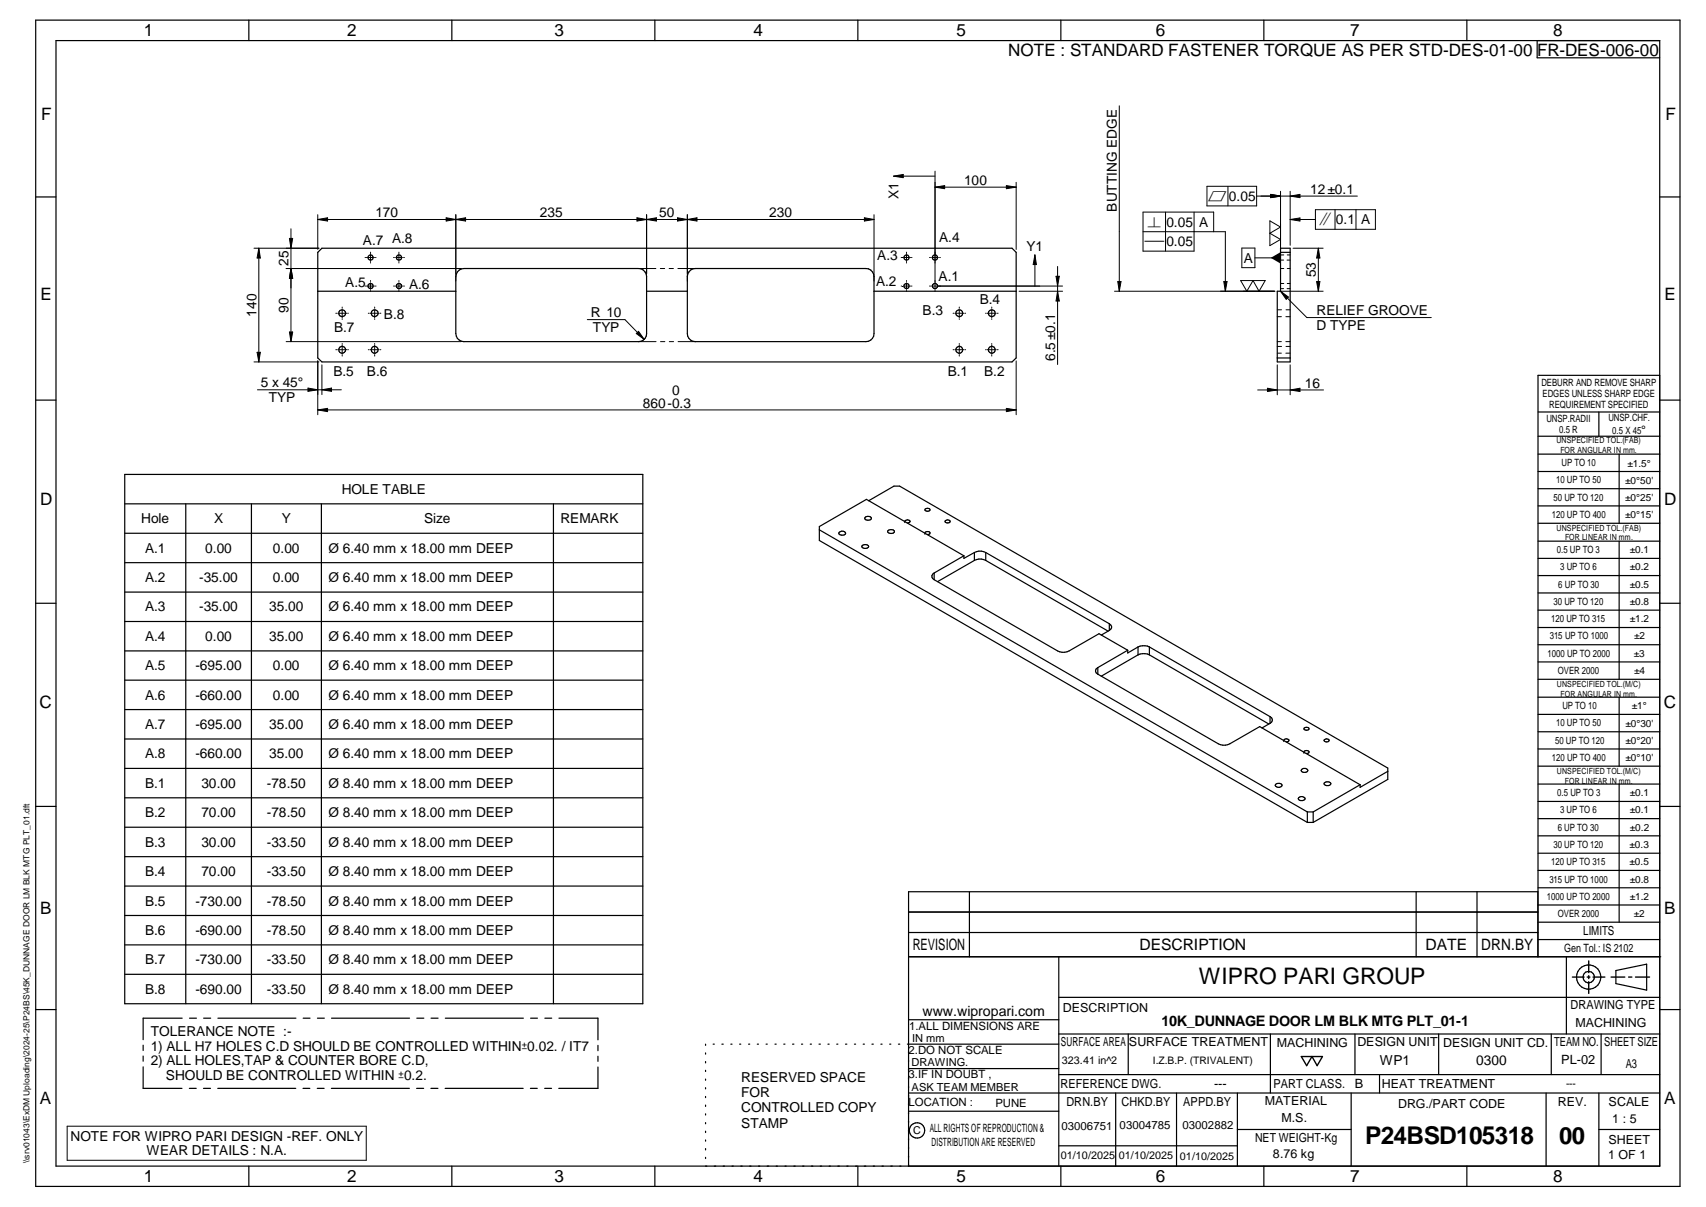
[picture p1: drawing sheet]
<svg xmlns="http://www.w3.org/2000/svg" width="420mm" height="297mm" viewBox="0 0 420 297" stroke-linecap="round" stroke-linejoin="round" font-family="sans-serif">
<g fill="none" stroke="#000" stroke-width=".3">
<path d="M8.8 5h405v287h-405zM13.8 10h395v277h-395zM61.3 5v5M111.3 5v5M161.3 5v5M211.3 5v5M261.3 5v5M311.3 5v5M361.3 5v5M378.6 10v4.2h30.2M8.8 48.5h5M408.8 48.5h5"/>
<path d="M78.3 62.1l1-1h169.9l1.1 1v26l-1.1 1h-169.9l-1-1zM78.3 71.7h34M112.6 66.9l1.1-.7 .5-.1h43.1a1.97 1.97 0 0 1 1.9 2v14a1.97 1.97 0 0 1-1.9 2h-43.1a2.03 2.03 0 0 1-1.9-2v-14zM159.2 71.7h10.1M170.1 66.5l1.2-.4h42a1.97 1.97 0 0 1 2 2v14a1.97 1.97 0 0 1-2 2h-42a1.97 1.97 0 0 1-2-2v-14l.1-.6zM215.3 71.7h35M315.4 62.1h2.3M315.4 61.1h2.3v28h-3.1v-17.4h.8zM8.8 98.5h5M314.6 88.1h3.1M408.8 92.4h-30v143.1M408.8 98.5h5"/>
<path d="M30.7 116.8h127.6v130.2h-127.6zM378.8 101.4h30M378.8 107.4h30M378.8 111.8h30M378.8 116h30M393.8 101.4v6M398.8 111.8v17M30.7 124h127.6M30.7 131.2h127.6M30.7 138.5h127.6M45.8 124v123M61.9 124v123"/>
<path d="M79.2 124v123M136.3 124v123M201.8 130.4l120.2 69.4M206.7 131a.98 .98 0 0 1 1.6 .2 .98 .98 0 0 1-1.7 0zM212.3 134.3l.6-.3a.67 .67 0 0 1 1 .7l-.6 .3a.67 .67 0 0 1-1-.7zM213.1 127.3l.5-.2a.78 .78 0 0 1 1 .5 .95 .95 0 0 1-1.6 0zM213.9 123.2l6.3-3.6h1.4l120.2 69.4v2.8l-18.4 10.6M218.7 130.6l.6-.3a.78 .78 0 0 1 1 .5 .98 .98 0 0 1-1.7 0zM222.8 128.3a.74 .74 0 0 1 .7-.4 .74 .74 0 0 1 .6 .5l-.7 .3M222.8 128.4h.1M227.8 131.2a.72 .72 0 0 1 1.3 0l-.4 .3h-.3M227.8 131.2h.1"/>
<path d="M227.9 125.3l.2-.2a.66 .66 0 0 1 1 .4 .76 .76 0 0 1-1.3 0zM232.8 128.1a.76 .76 0 0 1 1.2 .2 .72 .72 0 0 1-1.3 0zM237.4 136.8l-7.3 4.2M237.4 136.8l-24-13.9-11.6 6.7v3.4l120.2 69.4M240 136l-2.6 1.4v-.6M240 137.9l-9.1 5.2M240 136v1.9M240 137.9a2.94 2.94 0 0 1 2.8 0M242.8 136v1.9M242.8 136a2.94 2.94 0 0 0-2.8 0M242.8 137.9l30.1 17.4M242.8 136l30.4 17.5"/>
<path d="M378.8 120.3h30M378.8 124.5h30M378.8 128.8h30M378.8 133.2h30M378.8 137.4h30M398.8 133.2v34M8.8 148.5h5M30.7 145.7h127.6M30.7 153h127.6M230.1 141a.88 .88 0 0 0-.6 .8 .88 .88 0 0 0 .6 .9M230.1 141v1.7M230.1 142.7l30.4 17.5a3 3 0 0 0 2.8 0l7.4-4.2 7 4"/>
<path d="M273.2 153.5v1.7M273.2 153.5a.88 .88 0 0 1 .6 .8 .88 .88 0 0 1-.6 .9M273.2 155.2l-2 1.1M280.3 159.2l-2.6 1.5v-.7M280.3 159.2v2M283.1 159.2l29.7 17.2M283.1 159.2a3.3 3.3 0 0 0-2.8 0M283.1 159.2v2M378.8 141.6h30M378.8 145.9h30M378.8 150.2h30M378.8 154.4h30"/>
<path d="M378.8 158.7h30M408.8 148.5h5M30.7 160.2h127.6M30.7 167.4h127.6M30.7 174.6h127.6M270.4 164.3a.85 .85 0 0 0-.6 .8 .85 .85 0 0 0 .6 .8M270.4 164.3v1.6M270.4 165.9l29.6 17.1a3 3 0 0 0 2.9 0l7.3-4.2 24.8 14.3M277.7 160l-7.3 4.3M280.3 161.2l-9.1 5.2M280.3 161.2a3.3 3.3 0 0 1 2.8 0M283.1 161.2l29.4 17"/>
<path d="M312.8 178l-2 1.2M312.8 176.4v1.6M312.8 176.4a.88 .88 0 0 1 .6 .8 .88 .88 0 0 1-.6 .8M321.2 179.2l.3-.2a.66 .66 0 0 1 .9 .4 .76 .76 0 0 1-1.3 0zM378.8 162.9h30M378.8 167.2h30M378.8 171.6h30M378.8 175.8h30M398.8 171.6v17M8.8 198.5h5M30.7 189.1h127.6M30.7 181.9h127.6"/>
<path d="M30.7 196.3h127.6M314.1 193l.6-.2a.78 .78 0 0 1 1.1 .5 .94 .94 0 0 1-.9 .5 .94 .94 0 0 1-.8-.5zM316.2 182.2a.7 .7 0 0 1 .6-.4 .7 .7 0 0 1 .6 .4l-.6 .4M316.2 182.2h.1M319.8 196.3a1 1 0 0 1 1.6 .3 .99 .99 0 0 1-1.7 0zM320.5 189.4a.95 .95 0 0 1 1.6 .2 .94 .94 0 0 1-1.6 0zM321.1 185.1h.1M321.1 185.1a.72 .72 0 0 1 1.3 0l-.1 .2-.6 .1M322 199.8h1.4M322 199.8v2.6M323.4 199.8v2.6M326.2 182a.76 .76 0 0 1 1.2 .2 .62 .62 0 0 1-.7 .4 .62 .62 0 0 1-.5-.6z"/>
<path d="M326.2 192.7l.6-.3a.67 .67 0 0 1 .9 .7l-.6 .2a.67 .67 0 0 1-.9-.6zM335 193.1l-11.6 6.7M341.8 189.8l-6.8 4v-.7M378.8 180.1h30M378.8 184.3h30M378.8 188.6h30M378.8 193h30M378.8 197.2h30M398.8 193v33.9M408.8 198.5h5M30.7 203.6h127.6M30.7 210.8h127.6"/>
<path d="M30.7 218.1h127.6M238.7 219.5v16M322 202.4h1.4M348.8 219.5v16M363.8 219.5v16M378.8 201.5h30M378.8 205.7h30M378.8 210h30M378.8 214.2h30M378.8 218.5h30M30.7 225.3h127.6M30.7 232.5h127.6"/>
<path d="M30.7 239.8h127.6M223.8 235.5h185.2M223.8 229.5h154.9M223.8 224.5h154.9M260.8 235.5v51.5M378.7 235.5v-16h-154.9v67.5M378.8 222.7h30M378.8 226.9h30M378.8 231.2h30M385.8 235.5v19M398 238.8l7.5-1.5v6.4l-7.5-1.6zM8.8 248.5h5"/>
<path d="M35.3 257.2v1.3M35.3 259.9v1.3M44.9 250.6h-9.6v5.3M46.7 250.6h1.7M50.2 250.6h1.7M53.7 250.6h19.2M74.7 250.6h1.7M78.2 250.6h1.7M81.6 250.6h19.3M102.6 250.6h1.8M106.2 250.6h1.7M109.7 250.6h19.2"/>
<path d="M130.7 250.6h1.7M134.2 250.6h1.7M137.7 250.6h9.6v5.3M147.3 257.3v1.3M147.3 259.9v1.3M173.8 257v.3M173.8 259.1v.3M175.6 257h.3M177.8 257h.3M180 257h.3M182.1 257h.3M184.4 257h.2"/>
<path d="M186.5 257h.3M188.7 257h.3M190.9 257h.3M193 257h.3M195.2 257h.3M197.4 257h.3M199.5 257h.3M201.7 257h.3M203.9 257h.3M206.1 257h.3M208.2 257h.4M210.4 257h.3"/>
<path d="M212.6 257h.3M214.7 257h.4M216.9 257h.3M219.1 257h.3M221.3 257h.3M223.8 251h37M260.8 257h-37.3M260.8 245.4h148M260.8 254.5h148M277.9 254.5v10M312.9 254.5v14.5M333.7 254.5v10"/>
<path d="M354.3 254.5v10M382 254.5v10M394.3 254.5v10M408.8 248.5h5M35.3 262.6v5.2h9.5M46.6 267.8h1.7M50.1 267.8h1.7M53.6 267.8h19.2M74.6 267.8h1.7M78.1 267.8h1.7M81.6 267.8h19.2M102.6 267.8h1.7"/>
<path d="M106.1 267.8h1.8M109.6 267.8h19.3M130.6 267.8h1.7M134.1 267.8h1.7M147.3 262.6v5.2h-9.7M173.8 261.2v.4M173.8 263.4v.3M173.8 265.6v.3M173.8 267.7v.3M173.8 269.8v.3M173.8 271.9v.4M173.8 274.1v.3"/>
<path d="M173.8 276.3v.3M173.8 278.4v.3M223.8 269h185M223.8 263h37M223.8 273.5h37M260.8 264.5h148M274.8 269v18M289.8 269v18M304.7 269v18M304.7 278h28.1M332.8 269v18M339.8 264.5v4.5"/>
<path d="M380.8 269v18M393.8 269v18M393.8 278h15M61.3 287v5M111.3 287v5M161.3 287v5M173.8 280.5v.3M173.8 282.7v.3M173.8 284.8v.3M211.3 287v5M260.8 282h43.9M261.3 287v5"/>
<path d="M311.3 287v5M361.3 287v5"/>
<circle cx="84.3" cy="77.1" r=".85"/>
<circle cx="91.3" cy="70.4" r=".63"/>
<circle cx="91.3" cy="63.4" r=".63"/>
<circle cx="92.3" cy="77.1" r=".85"/>
<circle cx="98.3" cy="63.4" r=".64"/>
<circle cx="98.3" cy="70.4" r=".64"/>
<circle cx="223.3" cy="63.4" r=".63"/>
<circle cx="223.3" cy="70.4" r=".63"/>
<circle cx="230.3" cy="63.4" r=".64"/>
<circle cx="230.3" cy="70.4" r=".64"/>
<circle cx="236.3" cy="77.1" r=".84"/>
<circle cx="244.3" cy="77.1" r=".84"/>
<circle cx="84.3" cy="86.1" r=".85"/>
<circle cx="92.3" cy="86.1" r=".85"/>
<circle cx="236.3" cy="86.1" r=".84"/>
<circle cx="244.3" cy="86.1" r=".84"/>
<circle cx="391.3" cy="240.5" r="2.99"/>
<circle cx="391.3" cy="240.5" r="1.41"/>
<circle cx="225.9" cy="278.2" r="1.89"/>
</g>
<g fill="none" stroke="#000" stroke-width=".25">
<path d="M275.7 26v45.7M71.3 58.7h.8l-.4 2.4zM71.7 56.3v27.8M78.3 52.8v8.6M78.3 54l2.4-.4v.8zM78.3 54h137M109.9 53.6l2.4 .4-2.4 .4zM112.3 52.8v16.4M112.3 54l2.4-.4v.8zM156.9 53.6l2.3 .4-2.3 .4zM159.2 52.8v14.6M159.2 54l2.5-.4v.8z"/>
<path d="M166.9 53.6l2.4 .4-2.4 .4zM169.3 52.8v16.4M169.3 54l2.4-.4v.8zM212.9 53.6l2.4 .4-2.4 .4zM215.3 52.8v16.4M220.1 43.3h10.2M220.1 43.3l2.4-.4v.8zM230.3 42.1v29M230.3 46.1l2.4-.4v.7zM230.3 46.1h20M247.9 45.7l2.4 .4-2.4 .3zM250.3 44.9v16.5"/>
<path d="M281.5 57h20.3v14.7M287.1 52.2v9.6M294.1 52.2v9.6h-12.6v-9.6h17.4v4.8M297.3 45.8h12.2v4.9h-12.2zM302.4 45.8v4.9M309.5 48.3h24.8M312.7 54.4l2.7 1.5-2.7 1.5 2.7 1.5-2.7 1.6zM313 47.8l2.4 .5-2.4 .3zM315.4 47.1v14.5M317.7 47.1v13.3M317.7 48.3l2.5-.5v.8zM317.7 54h6.3"/>
<path d="M317.7 54l2.5-.4v.8zM324 51.6h14.7v4.8h-14.7zM328.8 51.6v4.8M334 51.6v4.8M62.6 61.1h16M63.7 61.1v28M63.7 61.1l.4 2.4h-.8zM70.5 66.1h43M71.7 66.1l.4 2.4h-.8zM82.7 77.1h.2M83.2 77.1h.1M83.6 77.1h1.4"/>
<path d="M84.3 75.6v.1M84.3 76v.1M84.3 76.4v1.4M84.3 78.1v.1M84.3 78.4v.2M85.2 77.1h.2M85.6 77.1h.2M89.9 63.4h.1M89.9 70.4h.1M90.2 63.4h.1M90.2 70.4h.1M90.5 63.4h1.5"/>
<path d="M90.5 70.4h1.5M90.7 77.1h.2M91.2 77.1h.1M91.3 62.1v.1M91.3 62.4h.1M91.3 62.7v1.4M91.3 64.3v.1M91.3 64.6v.1M91.3 69v.2M91.3 69.3v.1M91.3 69.7v1.4M91.3 71.3v.1"/>
<path d="M91.3 71.6v.1M91.6 77.1h1.4M92.2 63.4h.1M92.2 70.4h.1M92.3 76.4v1.4M92.3 75.6v.1M92.3 76v.1M92.3 78.1v.1M92.3 78.4v.2M92.5 63.4h.1M92.5 70.4h.1M93.2 77.1h.2"/>
<path d="M93.6 77.1h.2M96.9 63.4h.2M96.9 70.4h.2M97.2 63.4h.1M97.2 70.4h.1M97.5 63.4h1.5M97.5 70.4h1.5M98.2 64.3v.1M98.2 64.6v.1M98.2 62.1v.1M98.2 62.4h.1M98.2 62.7v1.4"/>
<path d="M98.2 71.3v.1M98.2 71.6v.1M98.2 69v.2M98.2 69.3v.1M98.2 69.7v1.4M99.2 63.4h.1M99.2 70.4h.1M99.5 63.4h.1M99.5 70.4h.1M144.6 78.7h9.3l4.8 4.8M157.3 66.1h4.2M162.6 66.1h1.1"/>
<path d="M164.8 66.1h1.1M167 66.1h4.3M221.9 70.4h.2M221.9 63.4h.2M222.5 70.4h1.5M222.5 63.4h1.5M223.3 69v.2M223.3 69.3v.1M223.3 69.7v1.4M223.3 64.3v.1M223.3 64.6v.1M223.3 71.3v.1"/>
<path d="M223.3 71.6v.1M223.3 62.1v.1M223.3 62.4h.1M223.3 62.7v1.4M224.2 70.4h.1M224.2 63.4h.1M224.5 70.4h.1M224.5 63.4h.1M228.9 70.4h.2M228.9 63.4h.2M229.2 70.4h.1M229.2 63.4h.1"/>
<path d="M229.6 70.4h32.1M229.6 63.4h1.4M230.3 71.3v.1M230.3 71.6v.1M231.2 63.4h.1M231.5 63.4h.1M234.7 77.1h.2M235.2 77.1h.1M235.5 77.1h1.5M236.3 75.6v.1M236.3 76v.1M236.3 78.1v.1"/>
<path d="M236.3 78.4v.2M236.3 76.4v1.4M237.2 77.1h.2M237.6 77.1h.2M242.7 77.1h.2M243.2 77.1h.1M243.5 77.1h1.5M244.3 75.6v.1M244.3 76v.1M244.3 78.1v.1M244.3 78.4v.2M244.3 76.4v1.4"/>
<path d="M245.2 77.1h.2M245.6 77.1h.2M251 71.7h10.7M254.9 62.7v7.7M254.9 62.7l.4 2.4h-.8zM260.1 68h.8l-.4 2.4zM260.5 65.6v24.1M260.5 71.7l.4 2.4h-.8zM274.5 71.7h39.5M275.3 69.3h.8l-.4 2.4zM301.4 69.3h.8l-.4 2.4zM305.6 69h6l-1.5 2.7-1.5-2.7-1.5 2.7z"/>
<path d="M305.8 61h3.3v4.9h-3.3zM309.1 63.5h6.3M314.6 76.2h1M314.6 77.9h1M315.3 71.7h10.6M315.4 69.8h.8M315.4 71h.7M315.4 66.1h.8M315.4 62.7h.8M315.4 71.7l1.9 1.4-.5 .6zM315.4 64h.7M315.4 71.7l6.4 6.4h30.7"/>
<path d="M316.7 77.9h1M316.7 76.2h1M317 71h.7M317 64h.7M317 69.8h.7M317 66.1h.7M317 62.7h.7M318.5 61.1h7.4M324.3 69.3h.8l-.4 2.4zM324.7 61.1l.4 2.4h-.8zM324.7 61.1v10.6M62.6 89.1h16"/>
<path d="M63.3 86.7h.8l-.4 2.4zM63.4 95.9h20.7M70.5 84.1h43M71.3 81.7h.8l-.4 2.4zM75.9 95.5l2.4 .4-2.4 .4zM78.3 88.8v13.3M79.3 95.9l2.3-.4v.8zM79.3 89.8v7.3M82.7 86.1h.2M83.2 86.1h.1M83.6 86.1h1.4M84.3 84.5v.3"/>
<path d="M84.3 85v.1M84.3 85.3v1.5M84.3 87v.2M84.3 87.4v.2M85.2 86.1h.2M85.6 86.1h.2M90.7 86.1h.2M91.2 86.1h.1M91.6 86.1h1.4M92.3 85.3v1.5M92.3 84.5v.3M92.3 85v.1"/>
<path d="M92.3 87v.2M92.3 87.4v.2M93.2 86.1h.2M93.6 86.1h.2M156.7 82.1l.6-.6 1.4 2zM157.3 84.1h4.3M162.7 84.1h1M164.8 84.1h1.1M167 84.1h4.3M234.7 86.1h.2M235.2 86.1h.1M235.5 86.1h1.5"/>
<path d="M236.3 84.5v.3M236.3 85v.1M236.3 87v.2M236.3 87.4v.2M236.3 85.3v1.5M237.2 86.1h.2M237.6 86.1h.2M242.7 86.1h.2M243.2 86.1h.1M243.5 86.1h1.5M244.3 84.5v.3M244.3 85v.1"/>
<path d="M244.3 87v.2M244.3 87.4v.2M244.3 85.3v1.5M245.2 86.1h.2M245.6 86.1h.2M250.3 88.8v13.3M309.7 96h16.3M312.2 95.5l2.4 .5-2.4 .4zM314.6 85.3h1M314.6 86.9h1M314.6 84.1h1M314.6 89.8v7.4"/>
<path d="M316.7 86.9h1M316.7 84.1h1M316.7 85.3h1M317.7 89.8v7.4M317.7 96l2.5-.5v.9zM78.3 100.9l2.4-.4v.8zM78.3 100.9h172M247.9 100.5l2.4 .4-2.4 .4zM16.5 277.2h73.7v8.3h-73.7z"/>
</g>
<path d="M391.3 236.5v2.9M387.3 240.5h2.8M390.9 240.5h.7M391.3 240.1v.7M391.3 241.6v2.9M392.3 240.5h3M396.8 240.5h3.4M401.1 240.5h.8M402.8 240.5h3.5M320.5 260h5.2l-1.3 2.3-1.3-2.3-1.3 2.3z" fill="none" stroke="#000" stroke-width=".34"/>
<g fill="#000">
<path d="M71.3 58.7h.8l-.4 2.4zM78.3 54l2.4-.4v.8zM109.9 53.6l2.4 .4-2.4 .4zM112.3 54l2.4-.4v.8zM156.9 53.6l2.3 .4-2.3 .4zM159.2 54l2.5-.4v.8zM166.9 53.6l2.4 .4-2.4 .4zM169.3 54l2.4-.4v.8zM212.9 53.6l2.4 .4-2.4 .4zM220.1 43.3l2.4-.4v.8zM230.3 46.1l2.4-.4v.7zM247.9 45.7l2.4 .4-2.4 .3z"/>
<path d="M313 47.8l2.4 .5-2.4 .3zM317.7 48.3l2.5-.5v.8zM317.7 54l2.5-.4v.8zM63.7 61.1l.4 2.4h-.8zM71.7 66.1l.4 2.4h-.8zM254.9 62.7l.4 2.4h-.8zM260.5 71.7l.4 2.4h-.8zM260.1 68h.8l-.4 2.4zM275.3 69.3h.8l-.4 2.4zM301.4 69.3h.8l-.4 2.4zM313 63.5l2.4-1.4v2.8zM315.4 71.7l1.9 1.4-.5 .6z"/>
<path d="M324.7 61.1l.4 2.4h-.8zM324.3 69.3h.8l-.4 2.4zM63.3 86.7h.8l-.4 2.4zM71.3 81.7h.8l-.4 2.4zM75.9 95.5l2.4 .4-2.4 .4zM79.3 95.9l2.3-.4v.8zM157.3 81.5l1.4 2-2-1.4zM312.2 95.5l2.4 .5-2.4 .4zM317.7 96l2.5-.5v.9zM78.3 100.9l2.4-.4v.8zM247.9 100.5l2.4 .4-2.4 .4z"/>
</g>
<text font-size="6" x="336.2" y="281.6">P24BSD105318</text>
<text font-size="5.9" x="384" y="281.6">00</text>
<text font-size="5.6" x="295.3" y="242.2">WIPRO PARI GROUP</text>
<g font-size="4.2">
<text x="35.4" y="9">1</text>
<text x="85.5" y="8.9">2</text>
<text x="136.6" y="9">3</text>
<text x="185.6" y="9">4</text>
<text x="235.6" y="9">5</text>
<text x="284.6" y="8.8">6</text>
<text x="332.6" y="9">7</text>
<text x="382.6" y="9">8</text>
<text x="248.3" y="13.8">NOTE : STANDARD FASTENER TORQUE AS PER STD-DES-01-00 FR-DES-006-00</text>
<text x="10.1" y="29.6">F</text>
<text x="410.2" y="29.6">F</text>
<text x="9.9" y="73.9">E</text>
<text x="409.9" y="73.9">E</text>
<text x="9.9" y="124.2">D</text>
<text x="409.9" y="124.2">D</text>
<text x="9.7" y="174.3">C</text>
<text x="409.7" y="174.3">C</text>
<text x="9.9" y="225">B</text>
<text x="409.8" y="225">B</text>
<text x="9.8" y="271.7">A</text>
<text x="409.8" y="271.7">A</text>
<text x="35.4" y="291">1</text>
<text x="85.5" y="290.9">2</text>
<text x="136.6" y="291">3</text>
<text x="185.6" y="291">4</text>
<text x="235.6" y="291">5</text>
<text x="284.6" y="290.8">6</text>
<text x="332.6" y="291">7</text>
<text x="382.6" y="291">8</text>
</g>
<g font-size="3.9">
<text x="224.8" y="233.8">REVISION</text>
<text x="280.7" y="233.8">DESCRIPTION</text>
<text x="351.1" y="233.8">DATE</text>
<text x="364.8" y="233.8">DRN.BY</text>
</g>
<g font-size="3.7">
<text x="297.5" y="49.4">r</text>
<text x="282.6" y="55.8">n</text>
<text x="324.9" y="55.2">i</text>
<text x="281.8" y="60.6">t</text>
</g>
<text font-size="3.6" x="286" y="252.6">10K_DUNNAGE DOOR LM BLK MTG PLT_01-1</text>
<text font-size="3.5" x="227.2" y="250">www.wipropari.com</text>
<g font-size="3.4">
<text x="237.4" y="45.5">100</text>
<text x="322.7" y="47.7">12±0.1</text>
<text x="92.4" y="53.4">170</text>
<text x="133" y="53.4">235</text>
<text x="162.4" y="53.4">50</text>
<text x="189.4" y="53.4">230</text>
<text x="221.3" y="49" transform="rotate(-90 221.3 49)">X1</text>
<text x="275.1" y="52.1" transform="rotate(-90 275.1 52.1)">BUTTING EDGE</text>
<text x="302.7" y="49.4">0.05</text>
<text x="231.3" y="59.5">A.4</text>
<text x="287.3" y="55.8">0.05 A</text>
<text x="329" y="55.2">0.1 A</text>
<text x="71.1" y="65.4" transform="rotate(-90 71.1 65.4)">25</text>
<text x="89.4" y="60.2">A.7 A.8</text>
<text x="216.1" y="63.9">A.3</text>
<text x="252.8" y="61.9">Y1</text>
<text x="287.3" y="60.6">0.05</text>
<text x="306.3" y="64.6">A</text>
<text x="85" y="70.7">A.5</text>
<text x="100.7" y="71.1">A.6</text>
<text x="215.8" y="70.5">A.2</text>
<text x="231.2" y="69.2">A.1</text>
<text x="324.1" y="68.3" transform="rotate(-90 324.1 68.3)">53</text>
<text x="63.2" y="77.9" transform="rotate(-90 63.2 77.9)">140</text>
<text x="71.1" y="77" transform="rotate(-90 71.1 77)">90</text>
<text x="227.2" y="77.6">B.3</text>
<text x="241.3" y="74.9">B.4</text>
<text x="324.3" y="77.6">RELIEF GROOVE</text>
<text x="82.3" y="81.7">B.7</text>
<text x="94.6" y="78.6">B.8</text>
<text x="145.5" y="78.1">R 10</text>
<text x="146" y="81.7">TYP</text>
<text x="324.3" y="81.2">D TYPE</text>
<text x="259.9" y="88.9" transform="rotate(-90 259.9 88.9)">6.5±0.1</text>
<text x="64.3" y="95.3">5 x 45°</text>
<text x="82.1" y="92.5">B.5</text>
<text x="90.4" y="92.5">B.6</text>
<text x="233.4" y="92.5">B.1</text>
<text x="242.4" y="92.6">B.2</text>
<text x="321.4" y="95.4">16</text>
<text x="66.2" y="98.9">TYP</text>
<text x="158.3" y="100.3">860-0.3</text>
<text x="165.5" y="97.2">0</text>
<text x="84.1" y="121.5">HOLE TABLE</text>
<text x="34.8" y="128.7">Hole</text>
<text x="52.7" y="128.7">X</text>
<text x="69.4" y="128.7">Y</text>
<text x="104.5" y="128.7">Size</text>
<text x="138" y="128.7">REMARK</text>
<text x="35.7" y="136">A.1</text>
<text x="50.5" y="136">0.00</text>
<text x="67.2" y="136">0.00</text>
<text x="80.9" y="136">Ø 6.40 mm x 18.00 mm DEEP</text>
<text x="35.7" y="143.2">A.2</text>
<text x="49.1" y="143.2">-35.00</text>
<text x="67.2" y="143.2">0.00</text>
<text x="80.9" y="143.2">Ø 6.40 mm x 18.00 mm DEEP</text>
<text x="35.7" y="150.5">A.3</text>
<text x="49.1" y="150.5">-35.00</text>
<text x="66.3" y="150.5">35.00</text>
<text x="80.9" y="150.5">Ø 6.40 mm x 18.00 mm DEEP</text>
<text x="35.7" y="157.7">A.4</text>
<text x="50.5" y="157.7">0.00</text>
<text x="66.3" y="157.7">35.00</text>
<text x="80.9" y="157.7">Ø 6.40 mm x 18.00 mm DEEP</text>
<text x="35.7" y="164.9">A.5</text>
<text x="48.1" y="164.9">-695.00</text>
<text x="67.2" y="164.9">0.00</text>
<text x="80.9" y="164.9">Ø 6.40 mm x 18.00 mm DEEP</text>
<text x="35.7" y="172.2">A.6</text>
<text x="48.1" y="172.2">-660.00</text>
<text x="67.2" y="172.2">0.00</text>
<text x="80.9" y="172.2">Ø 6.40 mm x 18.00 mm DEEP</text>
<text x="35.7" y="179.4">A.7</text>
<text x="48.1" y="179.4">-695.00</text>
<text x="66.3" y="179.4">35.00</text>
<text x="80.9" y="179.4">Ø 6.40 mm x 18.00 mm DEEP</text>
<text x="35.7" y="186.6">A.8</text>
<text x="48.1" y="186.6">-660.00</text>
<text x="66.3" y="186.6">35.00</text>
<text x="80.9" y="186.6">Ø 6.40 mm x 18.00 mm DEEP</text>
<text x="35.7" y="193.9">B.1</text>
<text x="49.6" y="193.9">30.00</text>
<text x="65.7" y="193.9">-78.50</text>
<text x="80.9" y="193.9">Ø 8.40 mm x 18.00 mm DEEP</text>
<text x="35.7" y="201.1">B.2</text>
<text x="49.6" y="201.1">70.00</text>
<text x="65.7" y="201.1">-78.50</text>
<text x="80.9" y="201.1">Ø 8.40 mm x 18.00 mm DEEP</text>
<text x="35.7" y="208.4">B.3</text>
<text x="49.6" y="208.4">30.00</text>
<text x="65.7" y="208.4">-33.50</text>
<text x="80.9" y="208.4">Ø 8.40 mm x 18.00 mm DEEP</text>
<text x="35.7" y="215.6">B.4</text>
<text x="49.6" y="215.6">70.00</text>
<text x="65.7" y="215.6">-33.50</text>
<text x="80.9" y="215.6">Ø 8.40 mm x 18.00 mm DEEP</text>
<text x="35.7" y="222.8">B.5</text>
<text x="48.1" y="222.8">-730.00</text>
<text x="65.7" y="222.8">-78.50</text>
<text x="80.9" y="222.8">Ø 8.40 mm x 18.00 mm DEEP</text>
<text x="35.7" y="230.1">B.6</text>
<text x="48.1" y="230.1">-690.00</text>
<text x="65.7" y="230.1">-78.50</text>
<text x="80.9" y="230.1">Ø 8.40 mm x 18.00 mm DEEP</text>
<text x="35.7" y="237.3">B.7</text>
<text x="48.1" y="237.3">-730.00</text>
<text x="65.7" y="237.3">-33.50</text>
<text x="80.9" y="237.3">Ø 8.40 mm x 18.00 mm DEEP</text>
<text x="35.7" y="244.5">B.8</text>
<text x="48.1" y="244.5">-690.00</text>
<text x="65.7" y="244.5">-33.50</text>
<text x="80.9" y="244.5">Ø 8.40 mm x 18.00 mm DEEP</text>
<text x="37.1" y="254.9">TOLERANCE NOTE :-</text>
<text x="37.1" y="258.5">1) ALL H7 HOLES C.D SHOULD BE CONTROLLED WITHINu0.02. / IT7</text>
<text x="37.1" y="262.1">2) ALL HOLES,TAP &amp; COUNTER BORE C.D,</text>
<text x="339.8" y="262.2">WP1</text>
<text x="363.6" y="262">0300</text>
<text x="40.9" y="265.7">SHOULD BE CONTROLLED WITHIN u0.2.</text>
<text x="182.6" y="266.2">RESERVED SPACE</text>
<text x="182.6" y="270">FOR</text>
<text x="182.6" y="273.7">CONTROLLED COPY</text>
<text x="17.4" y="280.8">NOTE FOR WIPRO PARI DESIGN -REF. ONLY</text>
<text x="182.6" y="277.5">STAMP</text>
<text x="36.1" y="284.4">WEAR DETAILS : N.A.</text>
</g>
<g font-size="3.1">
<text x="389.9" y="230.2">LIMITS</text>
<text x="261.8" y="249">DESCRIPTION</text>
<text x="386.8" y="248.4">DRAWING TYPE</text>
<text x="261.3" y="257.5">SURFACE AREA</text>
<text x="278" y="257.5">SURFACE TREATMENT</text>
<text x="314.5" y="257.6">MACHINING</text>
<text x="334.3" y="257.5">DESIGN UNIT</text>
<text x="355.4" y="257.6">DESIGN UNIT CD.</text>
<text x="382.8" y="257.3">TEAM NO.</text>
<text x="388" y="252.8">MACHINING</text>
<text x="395.1" y="257.4">SHEET SIZE</text>
<text x="384.5" y="261.9">PL-02</text>
<text x="400.4" y="262.8">A3</text>
<text x="261.2" y="267.8">REFERENCE DWG.</text>
<text x="299" y="267.8">---</text>
<text x="313.6" y="267.7">PART CLASS.</text>
<text x="333.7" y="267.7">B</text>
<text x="340.3" y="267.7">HEAT TREATMENT</text>
<text x="262.6" y="272.2">DRN.BY</text>
<text x="276.2" y="272.1">CHKD.BY</text>
<text x="291.4" y="272.2">APPD.BY</text>
<text x="311.5" y="272">MATERIAL</text>
<text x="344.3" y="272.6">DRG./PART CODE</text>
<text x="383.7" y="272.2">REV.</text>
<text x="396.2" y="272.3">SCALE</text>
<text x="309.1" y="280.9">NET WEIGHT-Kg</text>
<text x="315.6" y="276.1">M.S.</text>
<text x="396.1" y="281.4">SHEET</text>
<text x="397.1" y="276.4">1 : 5</text>
<text x="313.5" y="285.1">8.76 kg</text>
<text x="396.1" y="285.3">1 OF 1</text>
</g>
<text font-size="3" x="404.2" y="106.8">°</text>
<g font-size="2.8">
<text x="385.2" y="234.4">Gen Tol.: IS 2102</text>
<text x="223.9" y="253.4">1.ALL DIMENSIONS ARE</text>
<text x="223.8" y="259.3">2.DO NOT SCALE</text>
<text x="223.8" y="265.4">3.IF IN DOUBT ,</text>
<text x="223.8" y="272.2">LOCATION :</text>
<text x="245.1" y="272.4">PUNE</text>
<text x="229" y="278.7">ALL RIGHTS OF REPRODUCTION &amp;</text>
<text x="261.4" y="278">03006751</text>
<text x="275.7" y="277.7">03004785</text>
<text x="291.2" y="277.9">03002882</text>
<text x="229.4" y="282.1">DISTRIBUTION ARE RESERVED</text>
</g>
<g font-size="2.7">
<text x="224.7" y="256.4">IN mm</text>
<text x="224.5" y="262.4">DRAWING.</text>
<text x="261.5" y="261.9">323.41 in^2</text>
<text x="224.5" y="268.4">ASK TEAM MEMBER</text>
<text x="224.9" y="279.2">C</text>
<text x="261.3" y="285.2">01/10/2025</text>
<text x="275.6" y="285.2">01/10/2025</text>
<text x="290.6" y="285.4">01/10/2025</text>
</g>
<g font-size="2.5">
<text x="379.6" y="95">DEBURR AND REMOVE SHARP</text>
<text x="379.9" y="97.7">EDGES UNLESS SHARP EDGE</text>
<text x="381.5" y="100.5">REQUIREMENT SPECIFIED</text>
<text x="380.9" y="103.8">UNSP.RADII</text>
<text x="384" y="106.6">0.5 R</text>
<text x="396.1" y="103.6">UNSP.CHF.</text>
<text x="397.1" y="106.8">0.5 X 45</text>
<text x="383.2" y="119">10 UP TO 50</text>
<text x="384.6" y="114.7">UP TO 10</text>
<text x="400.3" y="119">±0°50'</text>
<text x="400.8" y="114.8">±1.5°</text>
<text x="382.6" y="123.2">50 UP TO 120</text>
<text x="400.3" y="123.2">±0°25'</text>
<text x="382.2" y="127.4">120 UP TO 400</text>
<text x="400.3" y="127.4">±0°15'</text>
<text x="383.4" y="136.1">0.5 UP TO 3</text>
<text x="401.4" y="136.1">±0.1</text>
<text x="384.2" y="140.4">3 UP TO 6</text>
<text x="401.4" y="140.3">±0.2</text>
<text x="382.6" y="148.8">30 UP TO 120</text>
<text x="383.8" y="144.6">6 UP TO 30</text>
<text x="401.4" y="148.9">±0.8</text>
<text x="401.4" y="144.7">±0.5</text>
<text x="382" y="153.1">120 UP TO 315</text>
<text x="401.4" y="153.1">±1.2</text>
<text x="381.2" y="161.6">1000 UP TO 2000</text>
<text x="381.7" y="157.4">315 UP TO 1000</text>
<text x="402.4" y="161.6">±3</text>
<text x="402.5" y="157.4">±2</text>
<text x="383.7" y="165.9">OVER 2000</text>
<text x="402.5" y="165.9">±4</text>
<text x="383.2" y="178.8">10 UP TO 50</text>
<text x="384.8" y="174.5">UP TO 10</text>
<text x="400.3" y="178.8">±0°30'</text>
<text x="401.9" y="174.6">±1°</text>
<text x="383" y="183">50 UP TO 120</text>
<text x="400.3" y="183.1">±0°20'</text>
<text x="382.2" y="187.3">120 UP TO 400</text>
<text x="400.3" y="187.3">±0°10'</text>
<text x="383.5" y="195.9">0.5 UP TO 3</text>
<text x="401.4" y="196">±0.1</text>
<text x="384.2" y="200.1">3 UP TO 6</text>
<text x="401.4" y="200.2">±0.1</text>
<text x="382.6" y="208.7">30 UP TO 120</text>
<text x="383.7" y="204.4">6 UP TO 30</text>
<text x="401.4" y="208.7">±0.3</text>
<text x="401.4" y="204.4">±0.2</text>
<text x="382" y="213">120 UP TO 315</text>
<text x="401.4" y="212.9">±0.5</text>
<text x="381" y="221.4">1000 UP TO 2000</text>
<text x="381.6" y="217.2">315 UP TO 1000</text>
<text x="401.4" y="221.4">±1.2</text>
<text x="401.4" y="217.2">±0.8</text>
<text x="383.7" y="225.7">OVER 2000</text>
<text x="402.4" y="225.7">±2</text>
<text x="283.9" y="261.9">I.Z.B.P. (TRIVALENT)</text>
<text x="385.7" y="267.5">---</text>
</g>
<g font-size="2.1">
<text x="383.3" y="109.1">UNSPECIFIED TOL.(FAB)</text>
<text x="384.3" y="111.4">FOR ANGULAR IN mm.</text>
<text x="383.4" y="130.6">UNSPECIFIED TOL.(FAB)</text>
<text x="385.4" y="133">FOR LINEAR IN mm.</text>
<text x="383.4" y="169">UNSPECIFIED TOL.(M/C)</text>
<text x="384.3" y="171.4">FOR ANGULAR IN mm.</text>
<text x="383.4" y="190.5">UNSPECIFIED TOL.(M/C)</text>
<text x="385.4" y="192.8">FOR LINEAR IN mm.</text>
<text x="7.2" y="286.3" transform="rotate(-90 7.2 286.3)">\\srv01043\ExDM Uploading\2024-25\P24BS\45K_DUNNAGE DOOR LM BLK MTG PLT_01.dft</text>
</g>
</svg>
